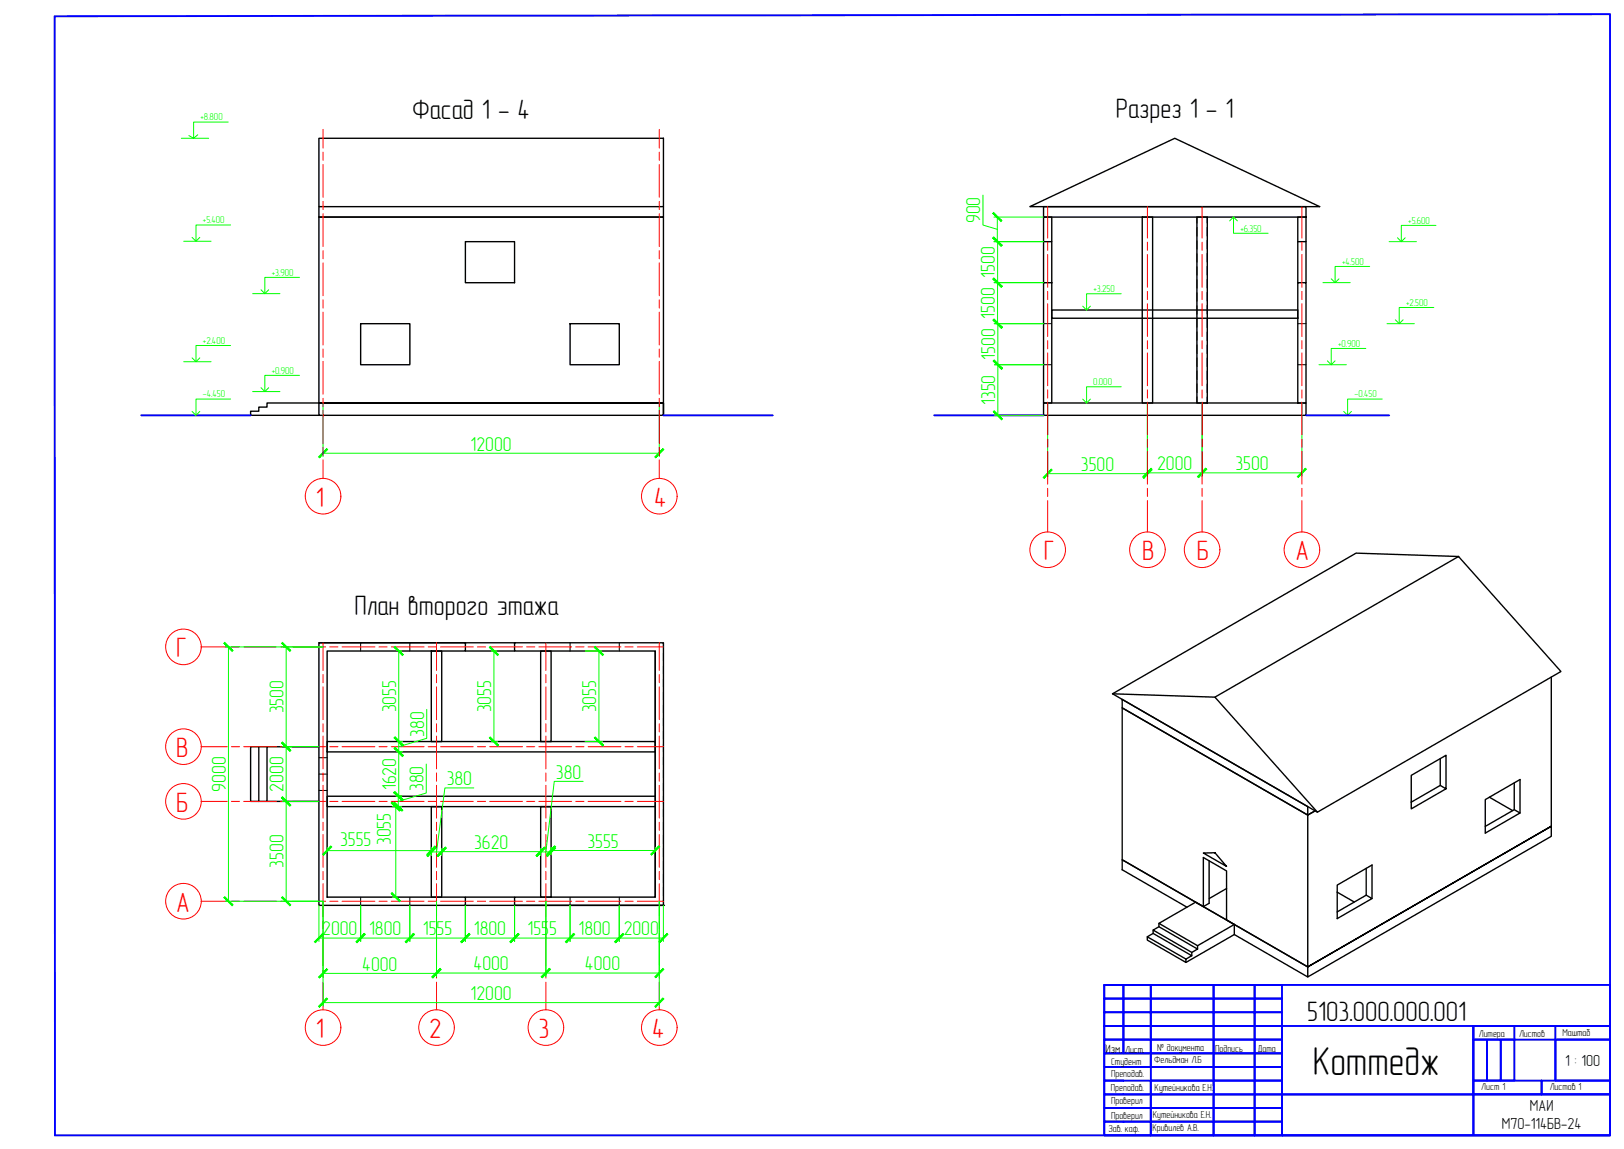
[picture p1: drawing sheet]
<svg xmlns="http://www.w3.org/2000/svg" width="594mm" height="420mm" viewBox="0 0 594 420" stroke-linecap="round" stroke-linejoin="round" font-family="sans-serif">
<g fill="none" stroke="#000" stroke-width=".51">
<path d="M116.7 50.6h126v25h-126zM116.7 75.6v71.8M242.7 75.6v3.8h-126h126v68h-126h126M376.7 75.6l53-25 53 25zM381.7 79.4h3v9h-3zM381.7 75.6h96.1v3.8h-96.1zM417.9 79.4h3.7v68h-3.7zM437.9 79.4h3.7v68h-3.7zM474.7 79.4h3.1v9h-3.1zM170.2 88.4h18v15h-18zM381.7 88.4v15M384.7 88.4v15"/>
<path d="M474.7 88.4v15M477.8 88.4v15M131.9 118.4h18v15h-18zM208.5 118.4h18v15h-18zM381.7 103.4h3v44h-3zM384.7 113.4h90v3h-90zM474.7 103.4h3.1v44h-3.1zM116.7 147.4v4.5h126v-4.5v4.5M116.7 147.4h-19v1.5h-3v1.5h-3v1.5h25M381.7 147.4h96.1v4.5h-96.1zM533.5 203.5l-37.4-1.2-89.1 51.4 74.9 43.3M116.7 235.1h53.5v3h-50.5v90h50.5v3h-53.5z"/>
<path d="M116.7 235.1h71.5M157.8 238.1h3.8v33.1h-3.8zM170.2 238.1h18M188.2 235.1h54.5v96h-54.5v-3h51.5v-90h-51.5zM197.8 238.1h3.8v33.1h-3.8zM239.7 238.1v33.1M407 253.7l37.4 1.2M410.5 255.8l67.9 39.2v3l-67.9-39.2zM444.4 254.9l89.1-51.4 37.5 42.1-89.1 51.4zM567.5 247.6v58.2l-89.1 51.5v-3.7l89.1-51.5-89.1 51.5-67.9-39.2v3.7l23.7 13.6M91.7 273.1h3v20h-3zM94.7 273.1h3"/>
<path d="M116.7 273.1h-19v20h-3M119.7 271.2h120v3.8h-120zM239.7 275v16.2M526.9 277.4v9.8M97.7 293.1h19M119.7 291.2h120v3.8h-120zM157.8 295h3.8v33.1h-3.8zM197.8 295h3.8v33.1h-3.8zM239.7 295v33.1M481.1 296.5l-2.7 1.5M529 288.4v-12.2l-12.7 7.3v12.3l12.7-7.4-2.1-1.2-10.6 6.1M544.9 291.5l8.4 4.9"/>
<path d="M553.9 286.3v9.8l2.1 1.2-12.7 7.4v-12.3l12.7-7.3v12.2M553.9 296.1l-10.6 6.1M440.2 311.9l4.2-.1 4.3 5zM442.3 314.8v15.5l-2.1 1.2v-17.9l8.5 4.9v17.9l29.7 17.2v-55.6l-67.9-39.2v55.6l29.7 17.1M444.3 311.8l.3 .2M499.8 317.5v9.8l2.1 1.3-12.7 7.3v-12.2l12.7-7.4v12.3M170.2 328.1h18M170.2 331.1h72.5M423.9 338.9l-2.1 1.2 14.2 8.2v1.2M423.9 337.7v1.2l14.2 8.1-2.1 1.3M448.7 324.9l-6.4 3.7M451.5 338.1v3.6l-17.7 10.2"/>
<path d="M489.2 326.2l6.2 3.7M499.8 327.3l-10.6 6.2M419.7 342.6l14.1 8.1v1.2l-14.1-8.1zM421.8 340.1v1.2l14.2 8.2-2.2 1.2M421.8 341.3l-2.1 1.3M438.1 345.8l13.4-7.7-14.1-8.2-13.5 7.8 14.2 8.1v1.2M451.5 341.7l26.9 15.6"/>
</g>
<g fill="none" stroke="#000" stroke-width=".37">
<path d="M437.9 79.4v2.2M441.6 79.4v2.2M437.9 83.2v3.2M437.9 88v3.1M437.9 92.7v3.2M437.9 97.5v3.2M441.6 83.2v3.2M441.6 88v3.1M441.6 92.7v3.2M441.6 97.5v3.2M381.7 118.4h3M437.9 102.3v3.1"/>
<path d="M437.9 107v3.2M437.9 111.8v3.2M437.9 116.5v3.2M441.6 102.3v3.1M441.6 107v3.2M441.6 111.8v3.2M441.6 116.5v3.2M474.7 118.4h3.1M381.7 133.4h3M437.9 121.3v3.2M437.9 126.1v3.1M437.9 130.8v3.2"/>
<path d="M437.9 135.6v3.2M441.6 121.3v3.2M441.6 126.1v3.1M441.6 130.8v3.2M441.6 135.6v3.2M474.7 133.4h3.1M437.9 140.4v3.1M437.9 145.1v2.3M441.6 140.4v3.1M441.6 145.1v2.3M131.9 235.1v3M149.9 235.1v3"/>
<path d="M208.5 235.1v3M226.5 235.1v3M242.7 235.1v1.9M242.7 238.6v3.2M242.7 243.4v3.1M242.7 248.1v3.2M242.7 252.9v3.2M242.7 257.7v3.1M116.7 277.1h3M239.7 271.2v3.8M242.7 262.4v3.2M242.7 267.2v3.2"/>
<path d="M242.7 271.9v3.2M242.7 276.7v3.2M116.7 289.1h3M116.7 283.1h3M242.7 281.5v3.1M242.7 286.2v3.2M242.7 291v3.2M242.7 295.8v3.1M242.7 300.5v3.2M242.7 305.3v3.2M242.7 310v3.2M242.7 314.8v3.2"/>
<path d="M242.7 319.6v3.1M131.9 328.1v3M149.9 328.1v3M208.5 328.1v3M226.5 328.1v3M242.7 324.3v3.2M242.7 329.1v2"/>
</g>
<circle cx="242.7" cy="331.1" r=".25" fill="#000"/>
<!-- layer: AM_5 -->
<g fill="none" stroke="#0f0" stroke-width=".37">
<path d="M118.2 147.4v19.6M241.2 147.4v19.6M118.2 165.7h123M82.3 236.6h35.9M83.6 236.6v93M104.7 236.6v93M103.4 273.1h13.3M103.4 293.1h13.3M119.7 309.8v1.7M119.7 311h38.1M157.8 309.8v1.7M82.3 329.6h35.9"/>
<path d="M116.7 331v13.3M131.9 331v13.3M149.9 331v13.3M170.2 331v13.3M188.2 331v13.3M208.5 331v13.3M226.5 331v13.3M242.7 331v13.3M116.7 343h126"/>
</g>
<g fill="#0f0" stroke="#0f0" stroke-width=".37">
<path d="M119.5 164.1l-2.7 3.3 3-3zM119.5 164.1l-2.7 3.3-.3-.3z"/>
<path d="M242.5 164.1l-3 3 .3 .3zM242.5 164.1l.3 .3-3 3z"/>
<path d="M118 341.4l-2.7 3.3 3-3zM115 344.4l3-3-2.7 3.3z"/>
<path d="M130.3 344.4l.3 .3 2.7-3.3zM133.3 341.4l.3 .3-3 3z"/>
<path d="M133.3 341.4l-2.7 3.3 3-3zM130.3 344.4l3-3-2.7 3.3z"/>
<path d="M148.3 344.4l.3 .3 2.7-3.3zM151.3 341.4l.3 .3-3 3z"/>
<path d="M151.3 341.4l-2.7 3.3 3-3zM148.3 344.4l3-3-2.7 3.3z"/>
<path d="M168.6 344.4l.3 .3 2.7-3.3zM171.6 341.4l.3 .3-3 3z"/>
<path d="M171.6 341.4l-2.7 3.3 3-3zM168.6 344.4l3-3-2.7 3.3z"/>
<path d="M186.6 344.4l.3 .3 2.7-3.3zM189.6 341.4l.3 .3-3 3z"/>
<path d="M189.6 341.4l-2.7 3.3 3-3zM186.6 344.4l3-3-2.7 3.3z"/>
<path d="M206.9 344.4l.3 .3 2.7-3.3zM209.9 341.4l.3 .3-3 3z"/>
<path d="M209.9 341.4l-2.7 3.3 3-3zM206.9 344.4l3-3-2.7 3.3z"/>
<path d="M224.9 344.4l.3 .3 2.7-3.3zM227.9 341.4l.3 .3-3 3z"/>
<path d="M227.9 341.4l-2.7 3.3 3-3zM227.9 341.4l-2.7 3.3-.3-.3z"/>
<path d="M241 344.4l.3 .3 2.7-3.3zM244 341.4l.3 .3-3 3z"/>
<path d="M82.2 327.9l-.3 .3 3.3 2.7zM81.9 328.2l3.3 2.7-.3 .3z"/>
<path d="M81.9 235.2l3 3 .3-.3zM81.9 235.2l.3-.3 3 3z"/>
<path d="M103.3 327.9l-.3 .3 3.3 2.7zM103 328.2l3.3 2.7-.3 .3z"/>
<path d="M103 291.7l3 3 .3-.3zM103 291.7l.3-.3 3 3z"/>
<path d="M103.3 291.4l-.3 .3 3.3 2.7zM103 291.7l3.3 2.7-.3 .3z"/>
<path d="M103 271.7l3 3 .3-.3zM103 271.7l.3-.3 3 3z"/>
<path d="M103.3 271.4l-.3 .3 3.3 2.7zM103 271.7l3.3 2.7-.3 .3z"/>
<path d="M103 235.2l3 3 .3-.3zM103 235.2l.3-.3 3 3z"/>
<path d="M159.1 309.4l-3 3 .3 .3zM159.1 309.4l.3 .3-3 3z"/>
<path d="M121 309.4l-2.7 3.3 3-3zM121 309.4l-2.7 3.3-.3-.3z"/>
</g>
<g fill="none" stroke="#00f" stroke-width=".7">
<path d="M20 5.9l569-.7v410h-568.9zM404 360.2h185v55h-185zM404 360.2h7v5h-7zM404 365.2h7v5h-7zM404 370.2h7v5h-7zM404 375.2h7v5h-7zM411 360.2h10v5h-10zM411 365.2h10v5h-10zM411 370.2h10v5h-10zM411 375.2h10v5h-10zM421 360.2h23v5h-23zM421 365.2h23v5h-23z"/>
<path d="M421 370.2h23v5h-23zM421 375.2h23v5h-23zM444 360.2h15v5h-15zM444 365.2h15v5h-15zM444 370.2h15v5h-15zM444 375.2h15v5h-15zM459 360.2h10v5h-10zM459 365.2h10v5h-10zM459 370.2h10v5h-10zM459 375.2h10v5h-10zM469 375.2h70v40h50v-15h-120zM539 375.2h50v25h-50z"/>
<path d="M539 375.2h50v5h-50zM554 375.2v5M569 375.2v20M404 380.2h7v5h-7zM404 385.2h17v5h-17zM404 395.2h17v5h-17zM411 380.2h10v5h-10zM421 380.2h23v5h-23zM421 385.2h23v5h-23zM421 390.2h-17v5h7M421 390.2h23v5h-23zM421 395.2h23l.1 5h-23.1z"/>
<path d="M444 380.2h15v5h-15zM444 385.2h15v5h-15zM444 390.2h15v5h-15zM444 395.2h15v5h-15zM459 380.2h10v5h-10zM459 385.2h10v5h-10zM459 390.2h10v5h-10zM459 395.2h10v5h-10zM539 395.2h25v5h-25zM539 380.2h5v15h-5zM544 380.2h5v15h-5zM549 380.2h5v15h-5z"/>
<path d="M564 395.2h25v5h-25zM569 380.2h20v15h-20zM404 405.2h17v5h-17zM404 400.2h17v5h-17zM404 410.2h17v5h-17zM421 405.2h23v5h-23zM421 400.2h23v5h-23zM421 410.2h23v5h-23zM444 405.2h15v5h-15zM444 400.2h15v5h-15zM444 410.2h15v5h-15zM459 405.2h10v5h-10z"/>
<path d="M459 400.2h10v5h-10zM459 410.2h10v5h-10zM469 400.2h70v15h-70z"/>
</g>
<g fill="none" stroke="#f00" stroke-width=".37">
<path d="M118.2 47.3v6.8M118.2 55.6v3.1M241.2 47.3v6.8M241.2 55.6v3.1M118.2 60.2v11.9M118.2 73.6v3M118.2 78.1v12M241.2 60.2v11.9M241.2 73.6v3M241.2 78.1v12M383.2 75.6v11.5M419.7 75.6v11.5"/>
<path d="M439.7 75.6v11.5M476.2 75.6v11.5M118.2 91.7v2.9M118.2 96.1v12M241.2 91.7v2.9M241.2 96.1v12M383.2 88.6v2.9M383.2 93v12.1M419.7 88.6v2.9M419.7 93v12.1M439.7 88.6v2.9M439.7 93v12.1"/>
<path d="M476.2 88.6v2.9M476.2 93v12.1M118.2 109.6v3M118.2 114.2v12M241.2 109.6v3M241.2 114.2v12M383.2 106.6v3M383.2 111.1v12M419.7 106.6v3M419.7 111.1v12M439.7 106.6v3M439.7 111.1v12"/>
<path d="M476.2 106.6v3M476.2 111.1v12M118.2 127.6v3M118.2 132.1v12M241.2 127.6v3M241.2 132.1v12M383.2 124.6v3M383.2 129.1v12M419.7 124.6v3M419.7 129.1v12M439.7 124.6v3M439.7 129.1v12"/>
<path d="M476.2 124.6v3M476.2 129.1v12M118.2 145.6v3.1M118.2 150.1v12M241.2 145.6v3.1M241.2 150.1v12M383.2 142.6v3M383.2 147v12M419.7 142.6v3M419.7 147v12M439.7 142.6v3M439.7 147v12"/>
<path d="M476.2 142.6v3M476.2 147v12M118.2 163.6v3M118.2 168.1v6.9M241.2 163.6v3M241.2 168.1v6.9M383.2 160.5v3.1M383.2 165.1v12M383.2 178.6v2.9M419.7 160.5v3.1M419.7 165.1v12M419.7 178.6v2.9"/>
<path d="M439.7 160.5v3.1M439.7 165.1v12M439.7 178.6v2.9M476.2 160.5v3.1M476.2 165.1v12M476.2 178.6v2.9M383.2 183v11.5M419.7 183v11.5M439.7 183v11.5M476.2 183v11.5M73.6 236.6h9.5M84.6 236.6h3"/>
<path d="M89.1 236.6h12M102.6 236.6h3M107.1 236.6h12M118.2 235.1v10.1M120.6 236.6h3M125.1 236.6h12M138.6 236.6h3M143.1 236.6h12M156.6 236.6h3M159.7 235.1v10.1M161.1 236.6h12M174.6 236.6h3"/>
<path d="M179.1 236.6h12M192.6 236.6h3M197.1 236.6h12M199.7 235.1v10.1M210.6 236.6h3M215.1 236.6h12M228.6 236.6h3M233.1 236.6h9.6M241.2 235.1v10.1M118.2 246.7v3M118.2 251.2v12M159.7 246.7v3"/>
<path d="M159.7 251.2v12M199.7 246.7v3M199.7 251.2v12M241.2 246.7v3M241.2 251.2v12M73.6 273.1h9.5M84.6 273.1h3M89.1 273.1h12M102.6 273.1h3M107.1 273.1h12M118.2 264.7v3M118.2 269.2v12"/>
<path d="M120.6 273.1h3M125.1 273.1h12M138.6 273.1h3M143.1 273.1h12M156.6 273.1h3M159.7 264.7v3M159.7 269.2v12M161.1 273.1h12M174.6 273.1h3M179.1 273.1h12M192.6 273.1h3M197.1 273.1h12"/>
<path d="M199.7 264.7v3M199.7 269.2v12M210.6 273.1h3M215.1 273.1h12M228.6 273.1h3M233.1 273.1h9.6M241.2 264.7v3M241.2 269.2v12M73.6 293.1h9.5M84.6 293.1h3M89.1 293.1h12M102.6 293.1h3"/>
<path d="M107.1 293.1h12M118.2 282.7v3M118.2 287.2v12M120.6 293.1h3M125.1 293.1h12M138.6 293.1h3M143.1 293.1h12M156.6 293.1h3M159.7 282.7v3M159.7 287.2v12M161.1 293.1h12M174.6 293.1h3"/>
<path d="M179.1 293.1h12M192.6 293.1h3M197.1 293.1h12M199.7 282.7v3M199.7 287.2v12M210.6 293.1h3M215.1 293.1h12M228.6 293.1h3M233.1 293.1h9.6M241.2 282.7v3M241.2 287.2v12M118.2 300.7v3"/>
<path d="M118.2 305.2v12M118.2 318.7v3M159.7 300.7v3M159.7 305.2v12M159.7 318.7v3M199.7 300.7v3M199.7 305.2v12M199.7 318.7v3M241.2 300.7v3M241.2 305.2v12M241.2 318.7v3M73.6 329.6h9.5"/>
<path d="M84.6 329.6h3M89.1 329.6h12M102.6 329.6h3M107.1 329.6h12M118.2 323.2v12M118.2 336.7v3M120.6 329.6h3M125.1 329.6h12M138.6 329.6h3M143.1 329.6h12M156.6 329.6h3M159.7 323.2v12"/>
<path d="M159.7 336.7v3M161.1 329.6h12M174.6 329.6h3M179.1 329.6h12M192.6 329.6h3M197.1 329.6h12M199.7 323.2v12M199.7 336.7v3M210.6 329.6h3M215.1 329.6h12M228.6 329.6h3M233.1 329.6h9.6"/>
<path d="M241.2 323.2v12M241.2 336.7v3M118.2 341.2v12M118.2 354.7v3M118.2 359.2v10.1M159.7 341.2v12M159.7 354.7v3M159.7 359.2v10.1M199.7 341.2v12M199.7 354.7v3M199.7 359.2v10.1M241.2 341.2v12"/>
<path d="M241.2 354.7v3M241.2 359.2v10.1"/>
<circle cx="118.2" cy="181.5" r="6.5"/>
<circle cx="241.2" cy="181.5" r="6.5"/>
<circle cx="383.3" cy="201" r="6.5"/>
<circle cx="419.7" cy="201" r="6.5"/>
<circle cx="439.7" cy="201" r="6.5"/>
<circle cx="476.3" cy="201" r="6.5"/>
<circle cx="67.1" cy="236.5" r="6.5"/>
<circle cx="67.1" cy="273" r="6.5"/>
<circle cx="67.1" cy="293" r="6.5"/>
<circle cx="67.1" cy="329.6" r="6.5"/>
<circle cx="118.2" cy="375.8" r="6.5"/>
<circle cx="159.7" cy="375.8" r="6.5"/>
<circle cx="199.7" cy="375.8" r="6.5"/>
<circle cx="241.2" cy="375.8" r="6.5"/>
</g>
<g fill="none" stroke="#0f0" stroke-width=".37">
<path d="M66.3 50.6h10M69.1 49.6l1.7 1M83.5 44.6h-12.7v6l1.5-1.3M359.6 71.4v10.9l5.2 1.6M363.6 79.4h18.1M364.8 79.4v9M451.2 79.4v5.9h12.7M67.2 88.2h10M70.3 86.8l1.4 1.4 1.4-1.4M84.3 82.3h-12.6v5.9M363.6 88.4h18.1M364.9 88.4v30"/>
<path d="M449.8 80.8l1.4-1.4 1.4 1.4M501.1 97.4h-12.7v6M508.1 88.4h10M511.2 87l1.4 1.4 1.4-1.4M525.3 82.4h-12.7v6M92.4 107.4h10M95.5 106l1.4 1.4 1.4-1.4M109.6 101.4h-12.7v6M363.7 118.4h18M363.7 103.4h18M365 118.4v33.5M396.1 112l1.4 1.4 1.4-1.4"/>
<path d="M410.1 107.4h-12.6v6M483.9 103.4h10M487 102l1.4 1.4 1.4-1.4M507.4 118.4h10M510.4 116.9l1.5 1.5 1.4-1.5M524.5 112.4h-12.6v6M67.2 132.3h10M70.3 130.9l1.4 1.4 1.4-1.4M84.3 126.3h-12.6v6M109.6 137.3h-12.7v5.9M363.8 133.4h17.9M482.5 133.4h10"/>
<path d="M485.6 132l1.4 1.4 1.4-1.4M499.6 127.4h-12.6v6M70.3 150.5l1.4 1.4 1.4-1.4M84.3 145.9h-12.6v6M92.4 143.2h10M95.5 141.8l1.4 1.4 1.4-1.4M363.8 151.9h17.9M383.2 147.4v27.1M396.1 145.9l1.4 1.5 1.4-1.5M410.1 141.4h-12.6v6M419.7 147.4v27.1M439.7 147.4v26.8"/>
<path d="M476.2 147.4v26.8M491.6 150.5l1.4 1.4 1.4-1.4M505.6 145.9h-12.6v6M383.2 173.2h36.5M419.7 172.9h56.5M147.1 238.1h-1.2v33.1h1.2h-1.2v3.8h1.2h-1.4M179.7 238.1h2.2M180.7 238.1v33.1M214 238.1h6.3M219.1 238.1v33.1M156.1 259.4v10.6l-10.2 3.1M145.9 275v16.1"/>
<path d="M155.9 279.4v10.6l-10.2 3.1M179.7 271.2h2.2M214 271.2h6.3M143.5 295h3.4M144.8 295v33.1M144.8 291.1h2.3M145.7 291.1v3.9M173.3 288.1h-10.5l-3.1 23.4M213.3 285.7h-10.5l-3.1 25.8M161.6 311.5h-3.8v1.3M161.6 310.2v2.6M161.6 311.4h36.2"/>
<path d="M197.8 311.5h3.8M197.8 310.2v2.6M201.6 309.8v3M201.6 311h38.1M239.7 309.8v1.7M118.2 329.6v38.3M143.5 328.1h1.4M159.7 329.6v27.6M199.7 329.6v27.5M241.2 329.6v38.3M118.2 355.9h41.5M159.7 355.8h81.5"/>
<path d="M118.2 366.6h123"/>
</g>
<g fill="#0f0" stroke="#0f0" stroke-width=".37">
<path d="M159.1 309.9l-2.7 3.3 3-3zM156.1 312.9l3-3-2.7 3.3z"/>
<path d="M159.9 312.9l.3 .3 2.7-3.3zM162.9 309.9l.3 .3-3 3z"/>
<path d="M199.1 309.9l-2.7 3.3 3-3zM196.1 312.9l3-3-2.7 3.3z"/>
<path d="M199.9 312.9l.3 .3 2.7-3.3zM202.9 309.9l.3 .3-3 3z"/>
<path d="M162.9 309.8l-2.7 3.3 3-3zM159.9 312.8l3-3-2.7 3.3z"/>
<path d="M196.1 312.8l.3 .3 2.7-3.3zM199.1 309.8l.3 .3-3 3z"/>
<path d="M202.9 309.4l-2.7 3.3 3-3zM199.9 312.3l3-2.9-2.7 3.3z"/>
<path d="M238 312.3l.3 .4 2.7-3.3zM241 309.4l.3 .3-3 3z"/>
<path d="M143.4 326.4l-.3 .3 3.3 2.7zM143.1 326.7l3.3 2.7-.3 .3z"/>
<path d="M143.1 293.6l3 3 .3-.3zM143.1 293.6l.3-.3 3 3z"/>
<path d="M144.3 293.3l-.3 .3 3.3 2.7zM144 293.6l3.3 2.7-.3 .3z"/>
<path d="M144 289.8l3 3 .3-.3zM144 289.8l.3-.3 3 3z"/>
<path d="M144.5 289.5l-.3 .3 3.3 2.7zM144.2 289.8l3.3 2.7-.3 .3z"/>
<path d="M144.2 273.6l3 3 .3-.3zM144.2 273.6l.3-.3 3 3z"/>
<path d="M144.5 273.3l-.3 .3 3.3 2.7zM144.2 273.6l3.3 2.7-.3 .3z"/>
<path d="M144.2 269.8l3 3 .3-.3zM144.2 269.8l.3-.3 3 3z"/>
<path d="M144.5 269.5l-.3 .3 3.3 2.7zM144.2 269.8l3.3 2.7-.3 .3z"/>
<path d="M144.2 236.7l3 3 .3-.3zM144.2 236.7l.3-.3 3 3z"/>
<path d="M119.5 365l-2.7 3.3 3-3zM119.5 365l-2.7 3.3-.3-.3z"/>
<path d="M242.5 365l-3 3 .3 .3zM242.5 365l.3 .3-3 3z"/>
<path d="M119.5 354.3l-2.7 3.3 3-3zM119.5 354.3l-2.7 3.3-.3-.3z"/>
<path d="M158 357.3l.3 .3 2.7-3.3zM161 354.3l.3 .3-3 3z"/>
<path d="M161 354.2l-2.7 3.3 3-3zM161 354.2l-2.7 3.3-.3-.3z"/>
<path d="M198 357.2l.3 .3 2.7-3.3zM201 354.2l.3 .3-3 3z"/>
<path d="M201 354.2l-2.7 3.3 3-3zM201 354.2l-2.7 3.3-.3-.3z"/>
<path d="M242.5 354.2l-3 3 .3 .3zM242.5 354.2l.3 .3-3 3z"/>
<path d="M384.6 171.6l-2.7 3.3 3-3zM384.6 171.6l-2.7 3.3-.3-.3z"/>
<path d="M418.1 174.6l.3 .3 2.7-3.3zM421.1 171.6l.3 .3-3 3z"/>
<path d="M421.1 171.3l-2.7 3.3 3-3zM418.1 174.3l3-3-2.7 3.3z"/>
<path d="M438.1 174.3l.3 .3 2.7-3.3zM441.1 171.3l.3 .3-3 3z"/>
<path d="M441.1 171.3l-2.7 3.3 3-3zM438.1 174.3l3-3-2.7 3.3z"/>
<path d="M474.6 174.3l.3 .3 2.7-3.3zM477.6 171.3l.3 .3-3 3z"/>
<path d="M363.7 150.2l-.3 .3 3.3 2.7zM363.4 150.5l3.3 2.7-.3 .3z"/>
<path d="M363.4 132l3 3 .3-.3zM363.4 132l.3-.3 3 3z"/>
<path d="M363.7 131.7l-.3 .3 3.3 2.7zM363.4 132l3.3 2.7-.3 .3z"/>
<path d="M363.4 117l3 3 .3-.3zM363.4 117l.3-.3 3 3z"/>
<path d="M363.6 116.7l-.3 .3 3.3 2.7zM363.3 117l3.3 2.7-.3 .3z"/>
<path d="M363.3 102l3 3 .3-.3zM363.3 102l.3-.3 3 3z"/>
<path d="M363.6 101.7l-.3 .3 3.3 2.7zM363.3 102l3.3 2.7-.3 .3z"/>
<path d="M363.3 87l3 3 .3-.3zM363.3 87l.3-.3 3 3z"/>
<path d="M363.5 86.7l-.3 .3 3.3 2.7zM363.2 87l3.3 2.7-.3 .3z"/>
<path d="M363.2 78l3 3 .3-.3zM363.2 78l.3-.3 3 3z"/>
<path d="M179.3 269.5l-.3 .3 3.3 2.7zM179 269.8l3.3 2.7-.3 .3z"/>
<path d="M179 236.7l3 3 .3-.3zM179 236.7l.3-.3 3 3z"/>
<path d="M217.4 269.8l3.3 2.7-2.9-3zM217.4 269.8l3.3 2.7-.3 .3z"/>
<path d="M217.4 236.7l3 3 .3-.3zM217.4 236.7l.4-.3 2.9 3z"/>
</g>
<path d="M51.7 151.9h40M242.7 151.9h40M341.8 151.9h39.9M477.8 151.9h30.4" fill="none" stroke="#00f" stroke-width=".7"/>
<text font-size="14.6" x="480.2" y="393.1">Коттедж</text>
<g font-size="10.2">
<text x="150.8" y="43.5">Фасад 1 - 4</text>
<text x="408.2" y="43.2">Разрез 1 - 1</text>
<text x="129.6" y="224.9">План второго этажа</text>
<text x="478.1" y="373.3">5103.000.000.001</text>
</g>
<g font-size="10.2" fill="#f00">
<text x="115.5" y="185.2">1</text>
<text x="239.3" y="185.2">4</text>
<text x="381.9" y="204.8">Г</text>
<text x="417.9" y="204.8">B</text>
<text x="437.9" y="204.8">Б</text>
<text x="473.9" y="204.8">А</text>
<text x="64.5" y="240.3">Г</text>
<text x="64.5" y="276.8">В</text>
<text x="64.5" y="296.8">Б</text>
<text x="64.5" y="333.3">А</text>
<text x="115.5" y="379.5">1</text>
<text x="157" y="379.5">2</text>
<text x="197" y="379.5">3</text>
<text x="238.5" y="379.5">4</text>
</g>
<g font-size="7.3" fill="#0f0">
<text x="358.6" y="81.6" transform="rotate(-90 358.6 81.6)">900</text>
<text x="363.9" y="101.6" transform="rotate(-90 363.9 101.6)">1500</text>
<text x="363.9" y="116.6" transform="rotate(-90 363.9 116.6)">1500</text>
<text x="364" y="131.6" transform="rotate(-90 364 131.6)">1500</text>
<text x="364" y="148.2" transform="rotate(-90 364 148.2)">1350</text>
<text x="172.2" y="164.7">12000</text>
<text x="395.4" y="172.2">3500</text>
<text x="423.3" y="171.9">2000</text>
<text x="451.9" y="171.9">3500</text>
<text x="103.7" y="260.9" transform="rotate(-90 103.7 260.9)">3500</text>
<text x="144.9" y="260.5" transform="rotate(-90 144.9 260.5)">3055</text>
<text x="179.7" y="260.5" transform="rotate(-90 179.7 260.5)">3055</text>
<text x="218.1" y="260.5" transform="rotate(-90 218.1 260.5)">3055</text>
<text x="155.1" y="269.3" transform="rotate(-90 155.1 269.3)">380</text>
<text x="163.4" y="287.1">380</text>
<text x="203.4" y="284.7">380</text>
<text x="82.6" y="289.5" transform="rotate(-90 82.6 289.5)">9000</text>
<text x="103.7" y="289.5" transform="rotate(-90 103.7 289.5)">2000</text>
<text x="144.9" y="289" transform="rotate(-90 144.9 289)">1620</text>
<text x="154.9" y="289.3" transform="rotate(-90 154.9 289.3)">380</text>
<text x="124.4" y="309.5">3555</text>
<text x="142.9" y="309.1" transform="rotate(-90 142.9 309.1)">3055</text>
<text x="173.4" y="310.4">3620</text>
<text x="214.9" y="310">3555</text>
<text x="103.7" y="317.4" transform="rotate(-90 103.7 317.4)">3500</text>
<text x="117.9" y="342">2000</text>
<text x="135" y="342">1800</text>
<text x="154.7" y="342">1555</text>
<text x="173.3" y="342">1800</text>
<text x="193" y="342">1555</text>
<text x="211.6" y="342">1800</text>
<text x="228.2" y="342">2000</text>
<text x="132.5" y="354.9">4000</text>
<text x="173.2" y="354.8">4000</text>
<text x="214" y="354.8">4000</text>
<text x="172.2" y="365.6">12000</text>
</g>
<g font-size="5.9">
<text x="572.5" y="389.7">1 : 100</text>
<text x="559.7" y="406.1">МАИ</text>
<text x="549.4" y="412.8">М7О-114БВ-24</text>
</g>
<text font-size="4.4" x="404.4" y="384.9">Изм.</text>
<g font-size="3.7" fill="#0f0">
<text x="73.4" y="44">+8.800</text>
<text x="74.2" y="81.7">+5.400</text>
<text x="515.2" y="81.9">+5.600</text>
<text x="453.8" y="84.7">+6.350</text>
<text x="99.4" y="100.9">+3.900</text>
<text x="490.9" y="96.8">+4.500</text>
<text x="400" y="106.8">+3.250</text>
<text x="514.4" y="111.8">+2.500</text>
<text x="74.2" y="125.8">+2.400</text>
<text x="489.5" y="126.9">+0.900</text>
<text x="99.4" y="136.7">+0.900</text>
<text x="399.9" y="140.8">0.000</text>
<text x="74.2" y="145.4">-4.450</text>
<text x="495.5" y="145.4">-0.450</text>
</g>
<g font-size="3.7">
<text x="541" y="379.1">Литера</text>
<text x="555.7" y="379.3">Листов</text>
<text x="571.6" y="379">Маштаб</text>
<text x="406.4" y="389.4">Студент</text>
<text x="411.6" y="384.9">Лист.</text>
<text x="422.3" y="388.8">Фельдман Л.Б</text>
<text x="423.3" y="384.3">№ документа</text>
<text x="444.5" y="384.5">Подпись</text>
<text x="460.1" y="384.5">Дата</text>
<text x="406.4" y="394">Преподав.</text>
<text x="406.4" y="398.9">Преподав.</text>
<text x="422.4" y="398.9">Кутейникова Е.Н.</text>
<text x="541.9" y="398.6">Лист 1</text>
<text x="566.9" y="398.6">Листов 1</text>
<text x="406.4" y="403.5">Проверил</text>
<text x="405.5" y="413.9">Зав. каф.</text>
<text x="406.4" y="409.2">Проверил</text>
<text x="421.6" y="413.7">Кривилёв А.В.</text>
<text x="421.7" y="408.8">Кутейникова Е.Н.</text>
</g>
</svg>
